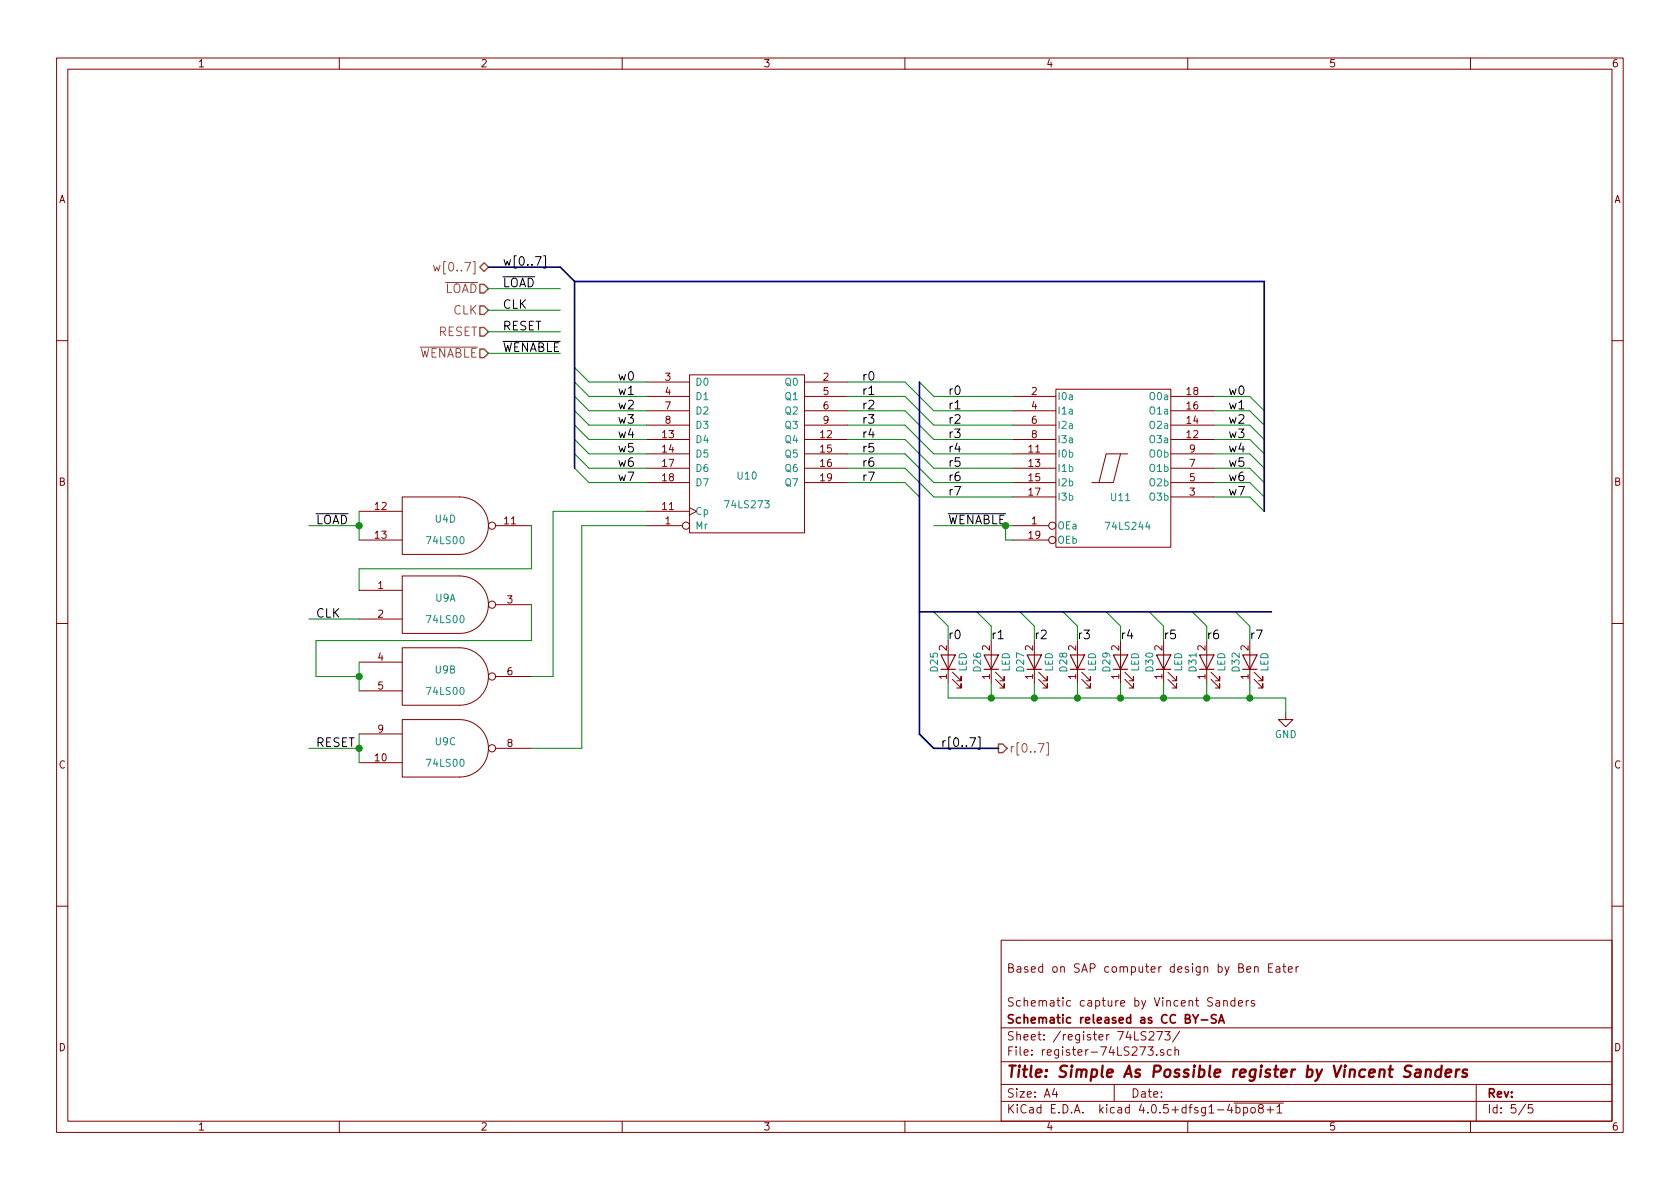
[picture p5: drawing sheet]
<svg xmlns="http://www.w3.org/2000/svg" width="297mm" height="210mm" viewBox="0 0 297 210" stroke-linecap="round" stroke-linejoin="round" font-family="sans-serif">
<g fill="none" stroke="#840000" stroke-width=".18">
<path d="M10 10.3h277v189.9h-277zM12 12.2h273v186.1h-273zM60 10.3v1.9M110 10.3v1.9M160 10.3v1.9M210 10.3v1.9M260 10.3v1.9M10 60.2h2M114.3 70.1h7.6M114.3 72.6h7.6M114.3 75.2h7.6M114.3 77.7h7.6"/>
<path d="M114.3 67.6h7.6M121.9 66.3h20.3v27.9h-20.3zM142.2 70.1h7.7M142.2 72.6h7.7M142.2 75.2h7.7M142.2 77.7h7.7M142.2 67.6h7.7M179.1 70.1h7.6M179.1 72.6h7.6M179.1 75.2h7.6M179.1 77.7h7.6M186.7 68.8h20.3v28h-20.3z"/>
<path d="M207 70.1h7.6M207 72.6h7.6M207 75.2h7.6M207 77.7h7.6M285 60.2h2M63.5 95.5h7.6M63.5 90.4h7.6M71.1 87.9h10.2a5.1 5.1 0 0 1 5.1 5.1 5.1 5.1 0 0 1-5.1 5h-10.2zM87.6 93h6.4M114.3 93h6.3M114.3 85.3h7.6M114.3 82.8h7.6"/>
<path d="M114.3 80.3h7.6M114.3 90.4h7.6M121.9 89.8l1.3 .6-1.3 .7M142.2 85.3h7.7M142.2 82.8h7.7M142.2 80.3h7.7M179.1 93h6.3M179.1 87.9h7.6M179.1 85.3h7.6M179.1 82.8h7.6M179.1 80.3h7.6M179.1 95.5h6.3"/>
<path d="M198.1 80.3l-1.3 5h-2.5M199.4 80.3h-3.8l-1.3 5h-1.3M207 87.9h7.6M207 85.3h7.6M207 82.8h7.6M207 80.3h7.6M10 110.3h2M63.5 104.4h7.6M63.5 109.5h7.6M63.5 117.1h7.6M71.1 101.8h10.2a5.1 5.1 0 0 1 5.1 5.1 5.1 5.1 0 0 1-5.1 5.1h-10.2zM71.1 114.5h10.2a5.1 5.1 0 0 1 5.1 5.1 5.1 5.1 0 0 1-5.1 5.1h-10.2z"/>
<path d="M87.6 106.9h6.4M87.6 119.6h6.4M167.6 113.3v7.6M168.4 118.9l1.5 1.5v-.8v.8h-.7M175.3 113.3v7.6M176 118.9l1.5 1.5v-.8v.8h-.7M182.9 113.3v7.6M183.6 118.9l1.6 1.5v-.8v.8h-.8M190.5 113.3v7.6M191.3 118.9l1.5 1.5v-.8v.8h-.8M198.1 113.3v7.6M198.9 118.9l1.5 1.5v-.8v.8h-.8"/>
<path d="M205.7 113.3v7.6M206.5 118.9l1.5 1.5v-.8v.8h-.7M213.4 113.3v7.6M214.1 118.9l1.5 1.5v-.8v.8h-.7M221 113.3v7.6M221.7 118.9l1.6 1.5v-.8v.8h-.8M285 110.3h2M63.5 122.2h7.6M63.5 129.8h7.6M63.5 134.9h7.6M71.1 127.2h10.2a5.1 5.1 0 0 1 5.1 5.1 5.1 5.1 0 0 1-5.1 5.1h-10.2zM87.6 132.3h6.4"/>
<path d="M168.4 120.1l1.5 1.6v-.8v.8h-.7M176 120.1l1.5 1.6v-.8v.8h-.7M183.6 120.1l1.6 1.6v-.8v.8h-.8M191.3 120.1l1.5 1.6v-.8v.8h-.8M198.9 120.1l1.5 1.6v-.8v.8h-.8M206.5 120.1l1.5 1.6v-.8v.8h-.7M214.1 120.1l1.5 1.6v-.8v.8h-.7M221.7 120.1l1.6 1.6v-.8v.8h-.8M227.3 126v1.2h1.3l-1.3 1.3-1.2-1.3h1.2M10 160.2h2M177 166.3h108v32h-108zM215 177h.6v.9"/>
<path d="M215.6 177.3l-.4 .1-.3 .2 .3 .3 .4-.1M216.4 177.1l.2-.2 .3 .1 .1 .9M216.4 176.9v1M218.3 177l-.4-.1-.3 .3 .1 .6 .2 .1 .4-.1M218.3 176.4v1.5M219 177.4l.7-.1-.1-.3-.4-.1-.2 .2v.7h.6M220.3 176.9v1M220.4 171.4l.8-.1-.1-.3-.4-.1-.3 .2 .1 .8h.6M220.8 176.9l-.5 .3M221.8 177a.37 .37 0 0 0-.6 .1l.1 .3 .5 .1 .1 .1-.3 .3-.4-.1M221.8 171.1l.2-.2 .4 .1 .1 .9M221.8 170.9v1"/>
<path d="M224.3 171.1h.5M225 170.4h-.7v1.5h.7M225.7 171h.5l.1 .9M226.3 171.3l-.5 .1-.2 .2 .2 .3h.5M226.8 170.9h.6M227 170.4v1.3l.4 .2M227.8 171.4l.7-.1-.1-.3-.4-.1-.2 .2 .1 .8h.5M229.2 170.9v1M229.6 170.9l-.4 .3M285 160.2h2M60 198.3v1.9M110 198.3v1.9"/>
<path d="M160 198.3v1.9M177 194.8h108M177 191.8h108M177 187.8h108M177 181.8h108M186.4 192.5l-.3 1h.9M186.8 193v1M197 191.8v3M202.6 182.5l-.6-.1-.2 .3v.3l.7 .4v.4a.62 .62 0 0 1-.7 0M202.9 185.1h1l-.5 .6 .4 .1v.7l-.2 .1-.7-.1M203.2 182.6l.2-.2h.4l.2 .4-.9 1.1h.9M204.5 186.5v.1"/>
<path d="M204.5 182.4h1l-.6 1.5M205.7 185.7a.37 .37 0 0 0-.5 .1v.2l.5 .2 .1 .1-.2 .3-.4-.1M205.9 182.4h1l-.5 .6 .4 .1v.7l-.2 .1-.7-.1M207.1 185.7l-.4-.1-.3 .3 .1 .6 .2 .1 .4-.1M207.7 185.7l.2-.1 .4 .1 .1 .9M207.7 185.1v1.5M208.6 182.3l-1.3 2M210 198.3v1.9M217.4 195.2l-.4 1.1h1M217.8 195.8v1M218.2 195.1h8.7M218.5 195.9l.5-.1 .3 .3-.2 .6h-.6"/>
<path d="M218.5 195.3v1.5M219.9 195.9l.4-.1 .3 .3-.1 .6h-.6M219.9 195.8v1.5M221.2 196l.2-.2 .5 .2v.5l-.1 .2-.4 .1-.2-.1zM222.8 196l-.3-.3 .1-.2 .2-.2 .4 .1 .2 .2-.1 .2-.6 .2a.48 .48 0 0 0-.1 .7l.2 .1 .5-.1a.48 .48 0 0 0-.2-.7M224 196.3h1.1M224.6 195.7v1.1M225.8 195.8l.4-.5v1.5M225.8 196.8h.8M260 198.3v1.9M261 191.8v6.5M269.7 195.2l-1.2 2"/>
<path d="M271 195.3h-.7l-.1 .7 .2-.1 .5 .1 .1 .2v.5l-.2 .1-.6-.1"/>
<circle cx="87" cy="93" r=".63"/>
<circle cx="121.3" cy="93" r=".63"/>
<circle cx="186.1" cy="93" r=".63"/>
<circle cx="186.1" cy="95.5" r=".63"/>
<circle cx="87" cy="119.6" r=".63"/>
<circle cx="87" cy="106.9" r=".63"/>
<circle cx="87" cy="132.3" r=".63"/>
</g>
<path d="M250.4 189.2h.7v1.2M251.2 189.6l-.7 .1a.4 .4 0 0 0-.3 .3 .4 .4 0 0 0 .2 .4l.7-.1M252.1 189.3a.52 .52 0 0 1 .9 .1l-.1 1M252.2 189.1l-.2 1.3M254.8 189.2a.7 .7 0 0 0-1 .3v.8l.3 .1 .6-.1M254.9 188.4l-.2 2M255.6 189.8l1-.2-.1-.4h-.7l-.3 1 .3 .2 .6-.1M257.5 189.1l-.1 1.3M258.1 189.1a.54 .54 0 0 0-.6 .4M259.4 189.2l-.5-.1-.3 .4 .3 .3 .4 .1 .1 .3-.1 .1-.2 .1-.6-.1" fill="none" stroke="#840000" stroke-width=".41"/>
<path d="M210.9 179.4l.5 .8 .5-.8M215 179.5l-.5-.1-.3 .3v.3l.8 .4v.4a.62 .62 0 0 1-.8 0M212.4 180.4h1.1M215.5 180.9l.5-1.5 .5 1.5M215.6 180.5h.7" fill="none" stroke="#840000" stroke-width=".3"/>
<path d="M88.9 48.9h5.7M96.1 45.2h.4v2.2h-.4M88.9 60.4h10.2M55.9 90.9h5.6M167.6 90.9h10.2M171.5 130.5h1l-.7 1.5M172.9 130.3h.4v2.2h-.4" fill="none" stroke="#000" stroke-width=".18"/>
<path d="M76.7 46.9l.2 1 .3-.7 .3 .7 .3-1M78.8 50h5.6M74.3 61.4h10.1M183.6 131.5h1l-.7 1.5M185 131.3h.4v2.2h-.4" fill="none" stroke="#848400" stroke-width=".18"/>
<path d="M84.8 50.3h.8l.8 .7-.8 .8h-.8zM84.8 47.2l.8-.7 .8 .7-.8 .8zM84.8 54.1h.8l.8 .8-.8 .7h-.8zM84.8 57.9h.8l.8 .8-.8 .7h-.8zM84.8 61.7h.8l.8 .8-.8 .7h-.8zM176.5 131.6h.8l.8 .7-.8 .8h-.8z" fill="none" stroke="#848400" stroke-width=".25"/>
<g fill="none" stroke="#840000" stroke-width=".2">
<path d="M166.4 115.8h2.5l-1.3 2.6zM166.4 118.4h2.5M174 115.8h2.5l-1.2 2.6zM174 118.4h2.5M181.6 115.8h2.5l-1.2 2.6zM181.6 118.4h2.5M189.2 115.8h2.6l-1.3 2.6zM189.2 118.4h2.6M196.8 115.8h2.6l-1.3 2.6zM196.8 118.4h2.6M204.5 115.8h2.5l-1.3 2.6zM204.5 118.4h2.5"/>
<path d="M212.1 115.8h2.5l-1.2 2.6zM212.1 118.4h2.5M219.7 115.8h2.5l-1.2 2.6zM219.7 118.4h2.5"/>
</g>
<g fill="none" stroke="#008400" stroke-width=".18">
<path d="M86.4 51h12.7M86.4 58.7h12.7M86.4 54.9h12.7M86.4 62.5h12.7M101.6 65l2.5 2.6h10.2M101.6 67.6l2.5 2.5h10.2M101.6 70.1l2.5 2.5h10.2M101.6 72.6l2.5 2.6h10.2M101.6 75.2l2.5 2.5h10.2M101.6 77.7l2.5 2.6h10.2M149.9 67.6h10.1l5.1 5h14M149.9 70.1h10.1l5.1 5.1h14"/>
<path d="M149.9 72.6h10.1l5.1 5.1h14M149.9 75.2h10.1l5.1 5.1h14M149.9 77.7h10.1l5.1 5.1h14M162.6 67.6l2.5 2.5h14M214.6 70.1h6.4l2.5 2.5M214.6 72.6h6.4l2.5 2.6M214.6 75.2h6.4l2.5 2.5M214.6 77.7h6.4l2.5 2.6M54.6 93h8.9M63.5 90.4v5.1M94 93v7.6h-30.5v3.8M101.6 80.3l2.5 2.5h10.2"/>
<path d="M101.6 82.8l2.5 2.5h10.2M114.3 93h-11.4v39.3h-8.9M114.3 90.4h-16.5v29.2h-3.8M149.9 80.3h10.1l5.1 5h14M149.9 82.8h10.1l5.1 5.1h14M149.9 85.3h10.1l2.6 2.6M165.1 93h14M177.8 93v2.5h1.3M214.6 80.3h6.4l2.5 2.5M214.6 82.8h6.4l2.5 2.5M214.6 85.3h6.4l2.5 2.6M214.6 87.9h6.4l2.5 2.5"/>
<path d="M54.6 109.5h8.9M63.5 117.1v5.1M94 106.9v6.4h-38.1v6.3h7.6M165.1 108.2l2.5 2.5v2.6M172.7 108.2l2.6 2.5v2.6M180.3 108.2l2.6 2.5v2.6M188 108.2l2.5 2.5v2.6M195.6 108.2l2.5 2.5v2.6M203.2 108.2l2.5 2.5v2.6M210.8 108.2l2.6 2.5v2.6M218.4 108.2l2.6 2.5v2.6M54.6 132.3h8.9"/>
<path d="M63.5 129.8v5.1M167.6 120.9v2.5h59.7v2.6M175.3 120.9v2.5M182.9 120.9v2.5M190.5 120.9v2.5M198.1 120.9v2.5M205.7 120.9v2.5M213.4 120.9v2.5M221 120.9v2.5"/>
</g>
<path d="M86.4 47.2h12.7l2.5 2.6M101.6 49.8v33M101.6 49.8h121.9v40.6M162.6 67.6v62.2l2.5 2.5h11.4M162.6 108.2h62.2" fill="none" stroke="#000084" stroke-width=".3"/>
<g fill="#008400" stroke="#008400" stroke-width=".25">
<circle cx="175.3" cy="123.4" r=".51"/>
<circle cx="182.9" cy="123.4" r=".51"/>
<circle cx="190.5" cy="123.4" r=".51"/>
<circle cx="198.1" cy="123.4" r=".51"/>
<circle cx="205.7" cy="123.4" r=".51"/>
<circle cx="213.4" cy="123.4" r=".51"/>
<circle cx="221" cy="123.4" r=".51"/>
<circle cx="63.5" cy="132.3" r=".51"/>
<circle cx="63.5" cy="119.6" r=".51"/>
<circle cx="63.5" cy="93" r=".51"/>
<circle cx="177.8" cy="93" r=".51"/>
</g>
<text font-size="2.8" fill="#840000" x="178" y="190.5">Title: Simple As Possible register by Vincent Sanders</text>
<g font-size="2.1">
<text x="88.9" y="47">w[0..7]</text>
<text x="88.9" y="50.8">LOAD</text>
<text x="88.9" y="54.6">CLK</text>
<text x="88.9" y="58.4">RESET</text>
<text x="88.9" y="62.2">WENABLE</text>
<text x="109.2" y="67.3">w0</text>
<text x="109.2" y="69.8">w1</text>
<text x="152.4" y="67.3">r0</text>
<text x="152.4" y="69.8">r1</text>
<text x="167.6" y="69.8">r0</text>
<text x="217.2" y="69.8">w0</text>
<text x="109.2" y="72.4">w2</text>
<text x="109.2" y="74.9">w3</text>
<text x="109.2" y="77.5">w4</text>
<text x="152.4" y="72.4">r2</text>
<text x="152.4" y="74.9">r3</text>
<text x="152.4" y="77.5">r4</text>
<text x="167.6" y="72.4">r1</text>
<text x="167.6" y="74.9">r2</text>
<text x="167.6" y="77.5">r3</text>
<text x="217.2" y="72.4">w1</text>
<text x="217.2" y="74.9">w2</text>
<text x="217.2" y="77.5">w3</text>
<text x="109.2" y="80">w5</text>
<text x="109.2" y="82.5">w6</text>
<text x="152.4" y="80">r5</text>
<text x="152.4" y="82.5">r6</text>
<text x="167.6" y="80">r4</text>
<text x="167.6" y="82.5">r5</text>
<text x="217.2" y="80">w4</text>
<text x="217.2" y="82.5">w5</text>
<text x="109.2" y="85.1">w7</text>
<text x="152.4" y="85.1">r7</text>
<text x="167.6" y="85.1">r6</text>
<text x="167.6" y="87.6">r7</text>
<text x="217.2" y="85.1">w6</text>
<text x="217.2" y="87.6">w7</text>
<text x="55.9" y="92.7">LOAD</text>
<text x="167.6" y="92.7">WENABLE</text>
<text x="55.9" y="109.2">CLK</text>
<text x="167.6" y="113">r0</text>
<text x="175.3" y="113">r1</text>
<text x="182.9" y="113">r2</text>
<text x="190.5" y="113">r3</text>
<text x="198.1" y="113">r4</text>
<text x="205.7" y="113">r5</text>
<text x="213.4" y="113">r6</text>
<text x="221" y="113">r7</text>
<text x="55.9" y="132.1">RESET</text>
<text x="166.4" y="132.1">r[0..7]</text>
</g>
<g font-size="2.1" fill="#848400">
<text x="77.8" y="48">w[0..7]</text>
<text x="78.4" y="51.8">LOAD</text>
<text x="77.3" y="59.4">RESET</text>
<text x="80.1" y="55.6">CLK</text>
<text x="73.7" y="63.2">WENABLE</text>
<text x="178.5" y="133.1">r[0..7]</text>
</g>
<g font-size="2.1" fill="#840000">
<text x="178" y="172">Based on SAP computer design by Ben Eater</text>
<text x="178" y="178">Schematic capture by Vincent Sanders</text>
<text x="178" y="184">Sheet: /register 74LS273/</text>
<text x="178" y="181">Schematic released as CC BY-SA</text>
<text x="178" y="186.7">File: register-74LS273.sch</text>
<text x="178" y="196.9">KiCad E.D.A. kicad 4.0.5+dfsg1-4bpo8+1</text>
<text x="178" y="194.1">Size: A4</text>
<text x="200" y="194.1">Date:</text>
<text x="263" y="194.1">Rev:</text>
<text x="263" y="196.9">Id: 5/5</text>
</g>
<g font-size="1.8" fill="#840000">
<text x="35" y="11.9">1</text>
<text x="85" y="11.9">2</text>
<text x="135" y="11.9">3</text>
<text x="185" y="11.9">4</text>
<text x="235" y="11.9">5</text>
<text x="285" y="11.9">6</text>
<text x="10.4" y="35.9">A</text>
<text x="285.4" y="35.9">A</text>
<text x="117.6" y="67.3">3</text>
<text x="117.6" y="69.8">4</text>
<text x="145.6" y="67.3">2</text>
<text x="145.6" y="69.8">5</text>
<text x="182.4" y="69.8">2</text>
<text x="209.9" y="69.8">18</text>
<text x="117.1" y="77.5">13</text>
<text x="117.6" y="72.4">7</text>
<text x="117.6" y="74.9">8</text>
<text x="145.1" y="77.5">12</text>
<text x="145.6" y="72.4">6</text>
<text x="145.6" y="74.9">9</text>
<text x="182.4" y="72.4">4</text>
<text x="182.4" y="74.9">6</text>
<text x="182.4" y="77.5">8</text>
<text x="209.9" y="77.5">12</text>
<text x="209.9" y="74.9">14</text>
<text x="209.9" y="72.4">16</text>
<text x="117.1" y="80">14</text>
<text x="117.1" y="82.5">17</text>
<text x="145.1" y="80">15</text>
<text x="145.1" y="82.5">16</text>
<text x="181.9" y="80">11</text>
<text x="181.9" y="82.5">13</text>
<text x="210.3" y="82.5">7</text>
<text x="210.3" y="80">9</text>
<text x="10.4" y="85.9">B</text>
<text x="117.1" y="85.1">18</text>
<text x="145.1" y="85.1">19</text>
<text x="181.9" y="85.1">15</text>
<text x="181.9" y="87.6">17</text>
<text x="210.3" y="87.6">3</text>
<text x="210.3" y="85.1">5</text>
<text x="285.4" y="85.9">B</text>
<text x="66.3" y="90.2">12</text>
<text x="66.3" y="95.2">13</text>
<text x="89.2" y="92.7">11</text>
<text x="117.1" y="90.2">11</text>
<text x="117.6" y="92.7">1</text>
<text x="181.9" y="95.2">19</text>
<text x="182.4" y="92.7">1</text>
<text x="66.8" y="104.1">1</text>
<text x="89.7" y="106.7">3</text>
<text x="66.8" y="109.2">2</text>
<text x="66.8" y="116.8">4</text>
<text x="89.7" y="119.4">6</text>
<text x="167.4" y="115" transform="rotate(-90 167.4 115)">2</text>
<text x="175" y="115" transform="rotate(-90 175 115)">2</text>
<text x="182.6" y="115" transform="rotate(-90 182.6 115)">2</text>
<text x="190.2" y="115" transform="rotate(-90 190.2 115)">2</text>
<text x="197.9" y="115" transform="rotate(-90 197.9 115)">2</text>
<text x="205.5" y="115" transform="rotate(-90 205.5 115)">2</text>
<text x="213.1" y="115" transform="rotate(-90 213.1 115)">2</text>
<text x="220.7" y="115" transform="rotate(-90 220.7 115)">2</text>
<text x="66.8" y="121.9">5</text>
<text x="167.4" y="120.1" transform="rotate(-90 167.4 120.1)">1</text>
<text x="175" y="120.1" transform="rotate(-90 175 120.1)">1</text>
<text x="182.6" y="120.1" transform="rotate(-90 182.6 120.1)">1</text>
<text x="190.2" y="120.1" transform="rotate(-90 190.2 120.1)">1</text>
<text x="197.9" y="120.1" transform="rotate(-90 197.9 120.1)">1</text>
<text x="205.5" y="120.1" transform="rotate(-90 205.5 120.1)">1</text>
<text x="213.1" y="120.1" transform="rotate(-90 213.1 120.1)">1</text>
<text x="220.7" y="120.1" transform="rotate(-90 220.7 120.1)">1</text>
<text x="66.8" y="129.5">9</text>
<text x="10.4" y="135.9">C</text>
<text x="66.3" y="134.6">10</text>
<text x="89.7" y="132.1">8</text>
<text x="285.4" y="135.9">C</text>
<text x="10.4" y="185.9">D</text>
<text x="285.4" y="185.9">D</text>
<text x="35" y="199.9">1</text>
<text x="85" y="199.9">2</text>
<text x="135" y="199.9">3</text>
<text x="185" y="199.9">4</text>
<text x="235" y="199.9">5</text>
<text x="285" y="199.9">6</text>
</g>
<g font-size="1.8" fill="#008484">
<text x="122.9" y="68.2">D0</text>
<text x="122.9" y="70.7">D1</text>
<text x="138.9" y="68.2">Q0</text>
<text x="138.9" y="70.7">Q1</text>
<text x="186.9" y="70.7">I0a</text>
<text x="203.4" y="70.7">O0a</text>
<text x="122.9" y="73.3">D2</text>
<text x="122.9" y="75.8">D3</text>
<text x="138.9" y="73.3">Q2</text>
<text x="138.9" y="75.8">Q3</text>
<text x="186.9" y="73.3">I1a</text>
<text x="186.9" y="75.8">I2a</text>
<text x="203.4" y="75.8">O2a</text>
<text x="203.4" y="73.3">O1a</text>
<text x="122.9" y="78.4">D4</text>
<text x="122.9" y="80.9">D5</text>
<text x="122.9" y="83.4">D6</text>
<text x="138.9" y="78.4">Q4</text>
<text x="138.9" y="80.9">Q5</text>
<text x="138.9" y="83.4">Q6</text>
<text x="186.9" y="78.4">I3a</text>
<text x="186.9" y="80.9">I0b</text>
<text x="186.9" y="83.4">I1b</text>
<text x="203.3" y="83.4">O1b</text>
<text x="203.3" y="80.9">O0b</text>
<text x="203.4" y="78.4">O3a</text>
<text x="122.9" y="86">D7</text>
<text x="128.5" y="89.9">74LS273</text>
<text x="130.5" y="84.8">U10</text>
<text x="138.9" y="86">Q7</text>
<text x="186.9" y="86">I2b</text>
<text x="186.9" y="88.5">I3b</text>
<text x="196.5" y="88.6">U11</text>
<text x="203.3" y="88.5">O3b</text>
<text x="203.3" y="86">O2b</text>
<text x="77" y="92.4">U4D</text>
<text x="122.9" y="93.6">Mr</text>
<text x="122.9" y="91.1">Cp</text>
<text x="186.9" y="93.6">OEa</text>
<text x="195.8" y="93.7">74LS244</text>
<text x="75.6" y="96.2">74LS00</text>
<text x="186.9" y="96.1">OEb</text>
<text x="77" y="106.4">U9A</text>
<text x="75.6" y="110.2">74LS00</text>
<text x="77" y="119.1">U9B</text>
<text x="165.8" y="118.7" transform="rotate(-90 165.8 118.7)">D25</text>
<text x="170.9" y="118.8" transform="rotate(-90 170.9 118.8)">LED</text>
<text x="173.4" y="118.7" transform="rotate(-90 173.4 118.7)">D26</text>
<text x="178.5" y="118.8" transform="rotate(-90 178.5 118.8)">LED</text>
<text x="181.1" y="118.7" transform="rotate(-90 181.1 118.7)">D27</text>
<text x="186.1" y="118.8" transform="rotate(-90 186.1 118.8)">LED</text>
<text x="188.7" y="118.7" transform="rotate(-90 188.7 118.7)">D28</text>
<text x="193.8" y="118.8" transform="rotate(-90 193.8 118.8)">LED</text>
<text x="196.3" y="118.7" transform="rotate(-90 196.3 118.7)">D29</text>
<text x="201.4" y="118.8" transform="rotate(-90 201.4 118.8)">LED</text>
<text x="203.9" y="118.7" transform="rotate(-90 203.9 118.7)">D30</text>
<text x="209" y="118.8" transform="rotate(-90 209 118.8)">LED</text>
<text x="211.5" y="118.7" transform="rotate(-90 211.5 118.7)">D31</text>
<text x="216.6" y="118.8" transform="rotate(-90 216.6 118.8)">LED</text>
<text x="219.2" y="118.7" transform="rotate(-90 219.2 118.7)">D32</text>
<text x="224.2" y="118.8" transform="rotate(-90 224.2 118.8)">LED</text>
<text x="75.6" y="122.9">74LS00</text>
<text x="77" y="131.8">U9C</text>
<text x="225.4" y="130.5">GND</text>
<text x="75.6" y="135.6">74LS00</text>
</g>
</svg>
